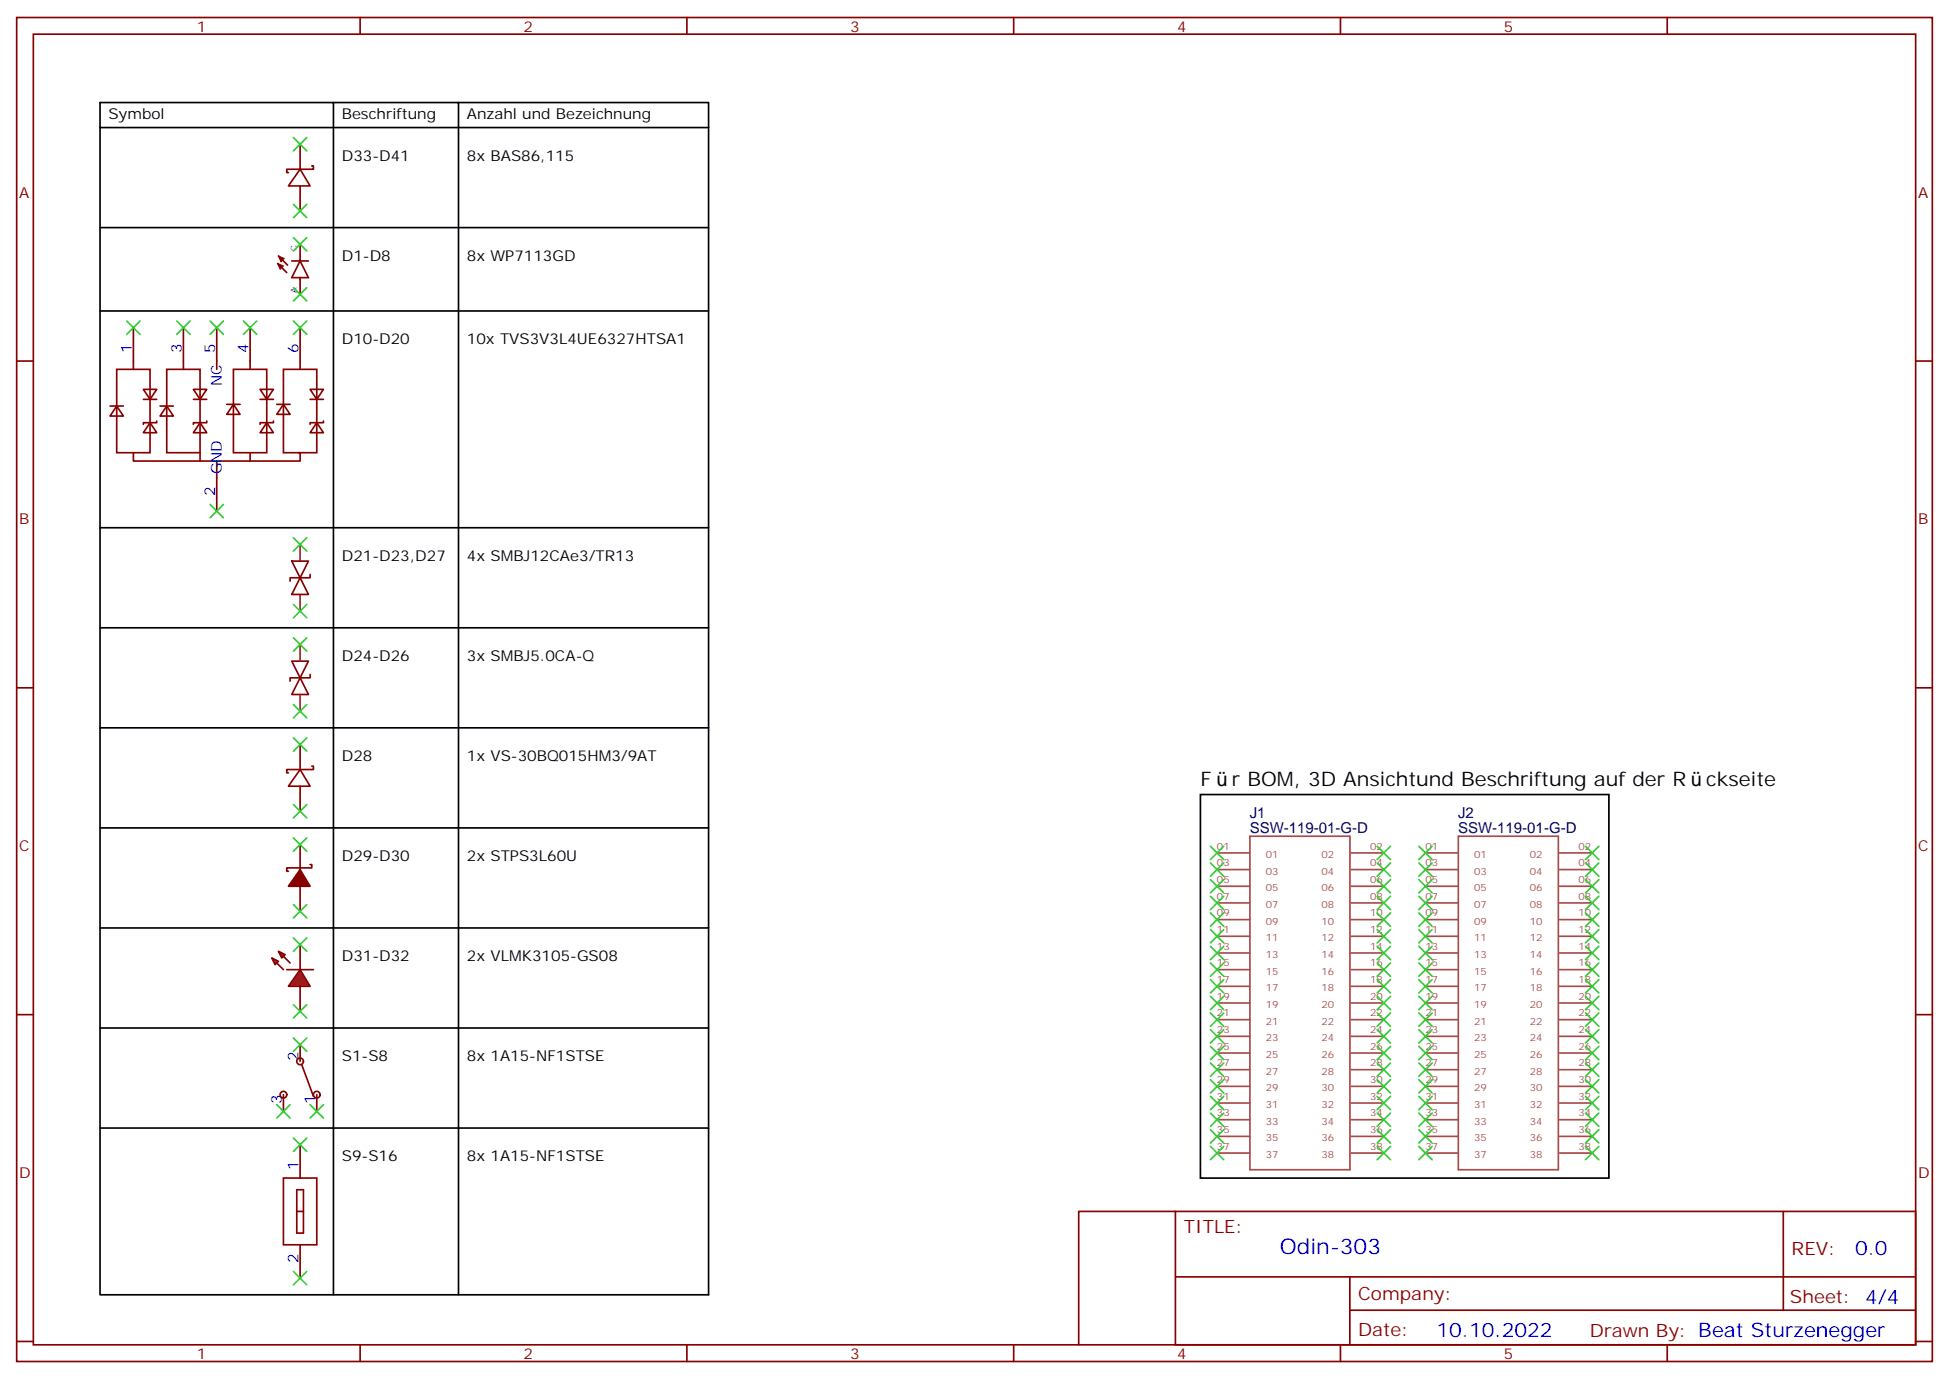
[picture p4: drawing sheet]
<svg xmlns="http://www.w3.org/2000/svg" width="412mm" height="292mm" viewBox="0 0 412 292" stroke-linecap="round" stroke-linejoin="round" font-family="sans-serif">
<g fill="none" stroke="#870000" stroke-width=".35">
<path d="M3.5 3.7h405.4v284.3h-405.4zM7.1 7.2h398.2v277.3h-398.2zM76.2 3.7v3.5M145.3 3.7v3.5M214.5 3.7v3.5M283.6 3.7v3.5M352.8 3.7v3.5M63.5 35.8l2.1 3.5h-4.6zM63.5 30.5v5.3M63.5 39.3v5.3M66 35.1h.3v.7h-5.6v.7h.3M58.7 55.7l2 2"/>
<path d="M58.9 54.2l2 1.9M61.7 55.2h3.6M63.5 51.7v3.5M63.5 58.7v3.6M63.5 55.2l1.8 3.5h-3.6zM3.5 76.4h3.6M24.7 78.1h7v17.7h-7zM28.2 69.3v8.8M35.3 78.1h7v17.7h-7zM38.8 69.3v8.8M45.9 69.3v8.8M49.4 78.1h7v17.7h-7z"/>
<path d="M52.9 69.3v8.8M60 78.1h7v17.7h-7zM63.5 69.3v8.8M405.3 76.4h3.6M23.3 85.9h2.8M24.7 85.9l1.4 2.1h-2.8zM28.2 95.8v1.7h35.3v-1.7h-.4M30.3 82.4h2.9l-1.5 2.1zM30.3 84.5h2.9M31.7 89.4l1.5 2.1h-2.9zM33.2 89.1v.3h-2.9v.4M33.9 85.9h2.8"/>
<path d="M35.3 85.9l1.4 2.1h-2.8zM40.9 82.4h2.8l-1.4 2.1zM40.9 84.5h2.8M42.3 89.4l1.4 2.1h-2.8zM42.3 95.8v1.7M43.7 89.1v.3h-2.8v.4M45.9 97.5v10.6M48 85.5h2.8M49.4 85.5l1.4 2.2h-2.8zM52.9 95.8v1.7M55 82.4h2.9l-1.5 2.1zM55 84.5h2.9"/>
<path d="M56.4 89.4l1.5 2.1h-2.9zM57.9 89.1v.3h-2.9v.4M58.6 85.5h2.8M60 85.5l1.4 2.2h-2.8zM65.6 82.4h2.8l-1.4 2.1zM65.6 84.5h2.8M67 89.4l1.4 2.1h-2.8zM68.4 89.1v.3h-2.8v.4M61.7 118.7h3.6l-1.8 3.5zM61.7 139.9h3.6l-1.8 3.5zM63.5 122.2l1.8 3.6h-3.6zM65.6 121.5v.7h-4.2v.7"/>
<path d="M3.5 145.5h3.6M63.5 143.4l1.8 3.5h-3.6zM63.5 157.5v5.3M65.6 142.7v.7h-4.2v.7M405.3 145.5h3.6M63.5 162.8l2.1 3.5h-4.6zM63.5 166.3v5.3M63.5 178.7v5.3M66 162.1h.3v.7h-5.6v.7h.3M63.5 187.5v5.3M65.6 182.9h.4v.7h-5.3v.7h.3M3.5 214.7h3.6"/>
<path d="M405.3 214.7h3.6M60 231.6v3.5M63.5 221v3.5M63.9 225.2l2.4 6.8M67 231.6v3.5M248.7 256.3h156.6v28.2h-156.6zM377.3 256.3v20.9M248.7 270.1h156.5M285.6 277.2h119.6M285.6 270.1v14.2M3.5 283.8h3.6M76.2 284.5v3.5"/>
<path d="M145.3 284.5v3.5M214.5 284.5v3.5M283.6 284.5v3.5M352.8 284.5v3.5M405.3 283.8h3.6"/>
<circle cx="60" cy="231.6" r=".71"/>
<circle cx="63.5" cy="224.5" r=".71"/>
<circle cx="67" cy="231.6" r=".71"/>
</g>
<path d="M254 168.1h86.4v81.1h-86.4z" fill="none" stroke="#000" stroke-width=".35"/>
<g fill="#870000" stroke="#870000" stroke-width=".21">
<path d="M58.7 55.7l1.3 .6-.7 .7z"/>
<path d="M58.9 54.2l1.2 .5-.7 .7z"/>
</g>
<path d="M63.5 115.2v3.5M63.5 125.8v3.5M63.5 136.3v3.6M63.5 146.9v3.6" fill="none" stroke="#8c2424" stroke-width=".35"/>
<path d="M63.5 184l2.1 3.5h-4.6z" fill="#870000" stroke="#870000" stroke-width=".35"/>
<g fill="#f00" stroke="#870000" stroke-width=".35">
<path d="M63.5 205.1l2.1 3.6h-4.6z"/>
<path d="M60.7 205.1h5.6z"/>
</g>
<g fill="#870000" stroke="#870000" stroke-width=".35">
<path d="M58.6 203.7l1.4 1.4z"/>
<path d="M60 202.3l1.4 1.4z"/>
</g>
<g fill="#f00" stroke="#870000" stroke-width=".35">
<path d="M57.5 202.7l1.4 .7-.7 .7z"/>
<path d="M58.9 201.3l1.4 .7-.7 .7z"/>
</g>
<path d="M63.5 199.8v5.3M63.5 208.7v5.3M60 249.2h7v14.1h-7zM62.8 251.7h1.4v9.2h-1.4zM62.8 256.3h1.4M63.5 242.2v7M248.7 256.3h-20.5v28.2M63.5 263.3v7.1" fill="none" stroke="#870000" stroke-width=".35"/>
<g fill="none" stroke="#000" stroke-width=".35">
<path d="M21.2 27v-5.3h49.4v252.2M21.2 27v246.9h128.7v-246.9M21.2 27h128.7M70.6 21.7h26.4v252.2M97 21.7h52.9v5.3M21.2 48.2h128.7M21.2 65.8h128.7M21.2 111.7h128.7M21.2 132.8h128.7M21.2 154h128.7M21.2 175.2h128.7M21.2 196.3h128.7"/>
<path d="M21.2 217.5h128.7M21.2 238.7h128.7"/>
</g>
<g fill="none" stroke="#3c3" stroke-width=".35">
<path d="M62.1 29.1l2.8 2.8M64.9 29.1l-2.8 2.8M62.1 43.2l2.8 2.8M62.1 50.3l2.8 2.8M64.9 43.2l-2.8 2.8M64.9 50.3l-2.8 2.8M26.8 67.9l2.8 2.8M29.6 67.9l-2.8 2.8M37.4 67.9l2.8 2.8M40.2 67.9l-2.8 2.8M44.4 67.9l2.9 2.8M47.3 67.9l-2.9 2.8"/>
<path d="M51.5 67.9l2.8 2.8M54.3 67.9l-2.8 2.8M62.1 60.9l2.8 2.8M62.1 67.9l2.8 2.8M64.9 60.9l-2.8 2.8M64.9 67.9l-2.8 2.8M44.4 106.7l2.9 2.8M47.3 106.7l-2.9 2.8M62.1 113.8l2.8 2.8M64.9 113.8l-2.8 2.8M62.1 127.9l2.8 2.8M62.1 134.9l2.8 2.9"/>
<path d="M64.9 127.9l-2.8 2.8M64.9 134.9l-2.8 2.9M62.1 149l2.8 2.9M62.1 156.1l2.8 2.8M64.9 149l-2.8 2.9M64.9 156.1l-2.8 2.8M62.1 170.2l2.8 2.8M62.1 177.3l2.8 2.8M64.9 170.2l-2.8 2.8M64.9 177.3l-2.8 2.8M256.1 179l2.8 2.9M258.9 179l-2.8 2.9"/>
<path d="M291.4 179l2.8 2.9M294.2 179l-2.8 2.9M300.2 179l2.8 2.9M303 179l-2.8 2.9M335.5 179l2.8 2.9M338.3 179l-2.8 2.9M62.1 191.4l2.8 2.8M62.1 198.4l2.8 2.9M64.9 191.4l-2.8 2.8M64.9 198.4l-2.8 2.9M256.1 182.6l2.8 2.8M256.1 186.1l2.8 2.8"/>
<path d="M256.1 189.6l2.8 2.8M256.1 193.1l2.8 2.9M256.1 196.7l2.8 2.8M258.9 182.6l-2.8 2.8M258.9 186.1l-2.8 2.8M258.9 189.6l-2.8 2.8M258.9 193.1l-2.8 2.9M258.9 196.7l-2.8 2.8M291.4 182.6l2.8 2.8M291.4 186.1l2.8 2.8M291.4 189.6l2.8 2.8M291.4 193.1l2.8 2.9"/>
<path d="M291.4 196.7l2.8 2.8M294.2 182.6l-2.8 2.8M294.2 189.6l-2.8 2.8M294.2 193.1l-2.8 2.9M294.2 196.7l-2.8 2.8M294.2 186.1l-2.8 2.8M300.2 182.6l2.8 2.8M300.2 186.1l2.8 2.8M300.2 189.6l2.8 2.8M300.2 193.1l2.8 2.9M300.2 196.7l2.8 2.8M303 182.6l-2.8 2.8"/>
<path d="M303 186.1l-2.8 2.8M303 189.6l-2.8 2.8M303 193.1l-2.8 2.9M303 196.7l-2.8 2.8M335.5 182.6l2.8 2.8M335.5 186.1l2.8 2.8M335.5 189.6l2.8 2.8M335.5 193.1l2.8 2.9M335.5 196.7l2.8 2.8M338.3 182.6l-2.8 2.8M338.3 186.1l-2.8 2.8M338.3 189.6l-2.8 2.8"/>
<path d="M338.3 193.1l-2.8 2.9M338.3 196.7l-2.8 2.8M62.1 212.5l2.8 2.9M62.1 219.6l2.8 2.8M64.9 212.5l-2.8 2.9M64.9 219.6l-2.8 2.8M256.1 200.2l2.8 2.8M256.1 203.7l2.8 2.9M256.1 207.3l2.8 2.8M256.1 210.8l2.8 2.8M256.1 214.3l2.8 2.8M256.1 217.8l2.8 2.9"/>
<path d="M258.9 200.2l-2.8 2.8M258.9 203.7l-2.8 2.9M258.9 207.3l-2.8 2.8M258.9 210.8l-2.8 2.8M258.9 214.3l-2.8 2.8M258.9 217.8l-2.8 2.9M291.4 200.2l2.8 2.8M291.4 203.7l2.8 2.9M291.4 207.3l2.8 2.8M291.4 210.8l2.8 2.8M291.4 214.3l2.8 2.8M291.4 217.8l2.8 2.9"/>
<path d="M294.2 200.2l-2.8 2.8M294.2 203.7l-2.8 2.9M294.2 207.3l-2.8 2.8M294.2 210.8l-2.8 2.8M294.2 214.3l-2.8 2.8M294.2 217.8l-2.8 2.9M300.2 200.2l2.8 2.8M300.2 203.7l2.8 2.9M300.2 207.3l2.8 2.8M300.2 210.8l2.8 2.8M300.2 214.3l2.8 2.8M300.2 217.8l2.8 2.9"/>
<path d="M303 200.2l-2.8 2.8M303 203.7l-2.8 2.9M303 207.3l-2.8 2.8M303 210.8l-2.8 2.8M303 214.3l-2.8 2.8M303 217.8l-2.8 2.9M335.5 200.2l2.8 2.8M335.5 203.7l2.8 2.9M335.5 207.3l2.8 2.8M335.5 210.8l2.8 2.8M335.5 214.3l2.8 2.8M335.5 217.8l2.8 2.9"/>
<path d="M338.3 200.2l-2.8 2.8M338.3 203.7l-2.8 2.9M338.3 207.3l-2.8 2.8M338.3 210.8l-2.8 2.8M338.3 214.3l-2.8 2.8M338.3 217.8l-2.8 2.9M58.6 233.7l2.8 2.8M61.4 233.7l-2.8 2.8M65.6 233.7l2.8 2.8M68.4 233.7l-2.8 2.8M256.1 221.4l2.8 2.8M256.1 224.9l2.8 2.8"/>
<path d="M256.1 228.4l2.8 2.8M256.1 232l2.8 2.8M256.1 235.5l2.8 2.8M256.1 239l2.8 2.8M258.9 221.4l-2.8 2.8M258.9 224.9l-2.8 2.8M258.9 228.4l-2.8 2.8M258.9 232l-2.8 2.8M258.9 235.5l-2.8 2.8M258.9 239l-2.8 2.8M291.4 221.4l2.8 2.8M291.4 224.9l2.8 2.8"/>
<path d="M291.4 228.4l2.8 2.8M291.4 232l2.8 2.8M291.4 235.5l2.8 2.8M291.4 239l2.8 2.8M294.2 221.4l-2.8 2.8M294.2 224.9l-2.8 2.8M294.2 228.4l-2.8 2.8M294.2 232l-2.8 2.8M294.2 235.5l-2.8 2.8M294.2 239l-2.8 2.8M300.2 221.4l2.8 2.8M300.2 224.9l2.8 2.8"/>
<path d="M300.2 228.4l2.8 2.8M300.2 232l2.8 2.8M300.2 235.5l2.8 2.8M300.2 239l2.8 2.8M303 221.4l-2.8 2.8M303 224.9l-2.8 2.8M303 228.4l-2.8 2.8M303 232l-2.8 2.8M303 235.5l-2.8 2.8M303 239l-2.8 2.8M335.5 221.4l2.8 2.8M335.5 224.9l2.8 2.8"/>
<path d="M335.5 228.4l2.8 2.8M335.5 232l2.8 2.8M335.5 235.5l2.8 2.8M335.5 239l2.8 2.8M338.3 221.4l-2.8 2.8M338.3 224.9l-2.8 2.8M338.3 228.4l-2.8 2.8M338.3 232l-2.8 2.8M338.3 235.5l-2.8 2.8M338.3 239l-2.8 2.8M62.1 240.8l2.8 2.8M64.9 240.8l-2.8 2.8"/>
<path d="M256.1 242.5l2.8 2.9M258.9 242.5l-2.8 2.9M291.4 242.5l2.8 2.9M294.2 242.5l-2.8 2.9M300.2 242.5l2.8 2.9M303 242.5l-2.8 2.9M335.5 242.5l2.8 2.9M338.3 242.5l-2.8 2.9M62.1 269l2.8 2.8M64.9 269l-2.8 2.8"/>
</g>
<g fill="none" stroke="#a64a4a" stroke-width=".35">
<path d="M264.5 176.9h21.1v70.6h-21.1zM308.6 176.9h21.1v70.6h-21.1zM257.5 180.4h7M257.5 184h7M257.5 187.5h7M257.5 191h7M257.5 194.6h7M257.5 198.1h7M285.9 180.4h6.9M285.9 184h6.9M285.9 187.5h6.9M285.9 191h6.9"/>
<path d="M285.9 194.6h6.9M285.9 198.1h6.9M301.6 180.4h7M301.6 184h7M301.6 187.5h7M301.6 191h7M301.6 194.6h7M301.6 198.1h7M330 180.4h6.9M330 184h6.9M330 187.5h6.9M330 191h6.9"/>
<path d="M330 194.6h6.9M330 198.1h6.9M257.5 201.6h7M257.5 205.1h7M257.5 208.7h7M257.5 212.2h7M257.5 215.7h7M257.5 219.3h7M285.9 201.6h6.9M285.9 205.1h6.9M285.9 208.7h6.9M285.9 212.2h6.9"/>
<path d="M285.9 215.7h6.9M285.9 219.3h6.9M301.6 201.6h7M301.6 205.1h7M301.6 208.7h7M301.6 212.2h7M301.6 215.7h7M301.6 219.3h7M330 201.6h6.9M330 205.1h6.9M330 208.7h6.9M330 212.2h6.9"/>
<path d="M330 215.7h6.9M330 219.3h6.9M257.5 222.8h7M257.5 226.3h7M257.5 229.8h7M257.5 233.4h7M257.5 236.9h7M285.9 222.8h6.9M285.9 226.3h6.9M285.9 229.8h6.9M285.9 233.4h6.9M285.9 236.9h6.9"/>
<path d="M301.6 222.8h7M301.6 226.3h7M301.6 229.8h7M301.6 233.4h7M301.6 236.9h7M330 222.8h6.9M330 226.3h6.9M330 229.8h6.9M330 233.4h6.9M330 236.9h6.9M257.5 240.4h7M257.5 243.9h7"/>
<path d="M285.9 240.4h6.9M285.9 243.9h6.9M301.6 240.4h7M301.6 243.9h7M330 240.4h6.9M330 243.9h6.9"/>
</g>
<text font-size="4.6" fill="#00f" x="270.8" y="265.3">Odin-303</text>
<g font-size="4.2">
<text x="254" y="166.3">F</text>
<text x="260.7" y="166.3">r BOM, 3D Ansichtund Beschriftung auf der R</text>
<text x="361" y="166.3">ckseite</text>
</g>
<g font-size="4.2" fill="#00f">
<text x="392.5" y="265.6">0.0</text>
<text x="304" y="282.9">10.10.2022</text>
</g>
<g font-size="3.9" fill="#800">
<text x="250.5" y="260.9">TITLE:</text>
<text x="379.1" y="265.6">REV:</text>
<text x="287.4" y="275.1">Company:</text>
<text x="378.7" y="275.7">Sheet: 4/4</text>
<text x="287.4" y="282.8">Date:</text>
<text x="336.4" y="282.8">Drawn By: Beat Sturzenegger</text>
</g>
<g font-size="3.2" fill="#800">
<text x="41.6" y="6.7">1</text>
<text x="110.8" y="6.7">2</text>
<text x="179.9" y="6.7">3</text>
<text x="249.1" y="6.7">4</text>
<text x="318.2" y="6.7">5</text>
<text x="4.1" y="41.8">A</text>
<text x="405.9" y="41.8">A</text>
<text x="4.1" y="110.9">B</text>
<text x="405.9" y="110.9">B</text>
<text x="4.1" y="180.1">C</text>
<text x="405.9" y="180.1">C</text>
<text x="4.1" y="249.2">D</text>
<text x="405.9" y="249.2">D</text>
<text x="41.6" y="287.5">1</text>
<text x="110.8" y="287.5">2</text>
<text x="179.9" y="287.5">3</text>
<text x="249.1" y="287.5">4</text>
<text x="318.2" y="287.5">5</text>
</g>
<g font-size="3.2">
<text x="22.9" y="25.2">Symbol</text>
<text x="72.3" y="25.2">Beschriftung</text>
<text x="98.8" y="25.2">Anzahl und Bezeichnung</text>
<text x="72.3" y="34">D33-D41</text>
<text x="98.8" y="34">8x BAS86,115</text>
<text x="72.3" y="55.2">D1-D8</text>
<text x="98.8" y="55.2">8x WP7113GD</text>
<text x="72.3" y="72.8">D10-D20</text>
<text x="98.8" y="72.8">10x TVS3V3L4UE6327HTSA1</text>
<text x="72.3" y="118.7">D21-D23,D27</text>
<text x="98.8" y="118.7">4x SMBJ12CAe3/TR13</text>
<text x="72.3" y="139.9">D24-D26</text>
<text x="98.8" y="139.9">3x SMBJ5.0CA-Q</text>
<text x="72.3" y="161">D28</text>
<text x="98.8" y="161">1x VS-30BQ015HM3/9AT</text>
<text x="72.3" y="182.2">D29-D30</text>
<text x="98.8" y="182.2">2x STPS3L60U</text>
<text x="72.3" y="203.4">D31-D32</text>
<text x="98.8" y="203.4">2x VLMK3105-GS08</text>
<text x="72.3" y="224.5">S1-S8</text>
<text x="98.8" y="224.5">8x 1A15-NF1STSE</text>
<text x="72.3" y="245.7">S9-S16</text>
<text x="98.8" y="245.7">8x 1A15-NF1STSE</text>
</g>
<g font-size="3.2" fill="#00f">
<text x="27.9" y="74.6" transform="rotate(-90 27.9 74.6)">1</text>
<text x="38.5" y="74.6" transform="rotate(-90 38.5 74.6)">3</text>
<text x="45.5" y="74.6" transform="rotate(-90 45.5 74.6)">5</text>
<text x="52.6" y="74.6" transform="rotate(-90 52.6 74.6)">4</text>
<text x="63.1" y="74.6" transform="rotate(-90 63.1 74.6)">6</text>
<text x="46.9" y="81.7" transform="rotate(-90 46.9 81.7)">NC</text>
<text x="46.9" y="100.4" transform="rotate(-90 46.9 100.4)">GND</text>
<text x="45.5" y="104.8" transform="rotate(-90 45.5 104.8)">2</text>
<text x="63.1" y="224.5" transform="rotate(-90 63.1 224.5)">2</text>
<text x="59.6" y="233.6" transform="rotate(-90 59.6 233.6)">3</text>
<text x="66.7" y="233.6" transform="rotate(-90 66.7 233.6)">1</text>
<text x="63.1" y="247.5" transform="rotate(-90 63.1 247.5)">1</text>
<text x="63.1" y="267.1" transform="rotate(-90 63.1 267.1)">2</text>
</g>
<g font-size="3.2" fill="#000080">
<text x="264.4" y="173.1">J1</text>
<text x="308.5" y="173.1">J2</text>
<text x="264.4" y="176.3">SSW-119-01-G-D</text>
<text x="308.5" y="176.3">SSW-119-01-G-D</text>
</g>
<g font-size="2.1" fill="#a54b4b">
<text x="257.5" y="179.8">01</text>
<text x="289.9" y="179.8">02</text>
<text x="301.6" y="179.8">01</text>
<text x="334" y="179.8">02</text>
<text x="257.5" y="183.3">03</text>
<text x="267.8" y="181.5">01</text>
<text x="267.8" y="185">03</text>
<text x="279.6" y="181.5">02</text>
<text x="279.6" y="185">04</text>
<text x="289.9" y="183.3">04</text>
<text x="301.6" y="183.3">03</text>
<text x="311.9" y="181.5">01</text>
<text x="311.9" y="185">03</text>
<text x="323.7" y="181.5">02</text>
<text x="323.7" y="185">04</text>
<text x="334" y="183.3">04</text>
<text x="257.5" y="186.8">05</text>
<text x="257.5" y="190.3">07</text>
<text x="267.8" y="188.5">05</text>
<text x="279.6" y="188.5">06</text>
<text x="289.9" y="186.8">06</text>
<text x="289.9" y="190.3">08</text>
<text x="301.6" y="186.8">05</text>
<text x="301.6" y="190.3">07</text>
<text x="311.9" y="188.5">05</text>
<text x="323.7" y="188.5">06</text>
<text x="334" y="186.8">06</text>
<text x="334" y="190.3">08</text>
<text x="257.5" y="193.9">09</text>
<text x="257.5" y="197.4">11</text>
<text x="267.8" y="192.1">07</text>
<text x="267.8" y="195.6">09</text>
<text x="279.6" y="192.1">08</text>
<text x="279.6" y="195.6">10</text>
<text x="289.9" y="193.9">10</text>
<text x="289.9" y="197.4">12</text>
<text x="301.6" y="193.9">09</text>
<text x="301.6" y="197.4">11</text>
<text x="311.9" y="192.1">07</text>
<text x="311.9" y="195.6">09</text>
<text x="323.7" y="192.1">08</text>
<text x="323.7" y="195.6">10</text>
<text x="334" y="193.9">10</text>
<text x="334" y="197.4">12</text>
<text x="257.5" y="200.9">13</text>
<text x="267.8" y="199.1">11</text>
<text x="267.8" y="202.7">13</text>
<text x="279.6" y="199.1">12</text>
<text x="279.6" y="202.7">14</text>
<text x="289.9" y="200.9">14</text>
<text x="301.6" y="200.9">13</text>
<text x="311.9" y="199.1">11</text>
<text x="311.9" y="202.7">13</text>
<text x="323.7" y="199.1">12</text>
<text x="323.7" y="202.7">14</text>
<text x="334" y="200.9">14</text>
<text x="257.5" y="204.4">15</text>
<text x="257.5" y="208">17</text>
<text x="267.8" y="206.2">15</text>
<text x="267.8" y="209.7">17</text>
<text x="279.6" y="206.2">16</text>
<text x="279.6" y="209.7">18</text>
<text x="289.9" y="204.4">16</text>
<text x="289.9" y="208">18</text>
<text x="301.6" y="204.4">15</text>
<text x="301.6" y="208">17</text>
<text x="311.9" y="206.2">15</text>
<text x="311.9" y="209.7">17</text>
<text x="323.7" y="206.2">16</text>
<text x="323.7" y="209.7">18</text>
<text x="334" y="204.4">16</text>
<text x="334" y="208">18</text>
<text x="257.5" y="211.5">19</text>
<text x="257.5" y="215">21</text>
<text x="267.8" y="213.2">19</text>
<text x="279.6" y="213.2">20</text>
<text x="289.9" y="211.5">20</text>
<text x="289.9" y="215">22</text>
<text x="301.6" y="211.5">19</text>
<text x="301.6" y="215">21</text>
<text x="311.9" y="213.2">19</text>
<text x="323.7" y="213.2">20</text>
<text x="334" y="211.5">20</text>
<text x="334" y="215">22</text>
<text x="257.5" y="218.6">23</text>
<text x="267.8" y="216.8">21</text>
<text x="267.8" y="220.3">23</text>
<text x="279.6" y="216.8">22</text>
<text x="279.6" y="220.3">24</text>
<text x="289.9" y="218.6">24</text>
<text x="301.6" y="218.6">23</text>
<text x="311.9" y="216.8">21</text>
<text x="311.9" y="220.3">23</text>
<text x="323.7" y="216.8">22</text>
<text x="323.7" y="220.3">24</text>
<text x="334" y="218.6">24</text>
<text x="257.5" y="222.1">25</text>
<text x="257.5" y="225.6">27</text>
<text x="267.8" y="223.8">25</text>
<text x="267.8" y="227.3">27</text>
<text x="279.6" y="223.8">26</text>
<text x="279.6" y="227.3">28</text>
<text x="289.9" y="222.1">26</text>
<text x="289.9" y="225.6">28</text>
<text x="301.6" y="222.1">25</text>
<text x="301.6" y="225.6">27</text>
<text x="311.9" y="223.8">25</text>
<text x="311.9" y="227.3">27</text>
<text x="323.7" y="223.8">26</text>
<text x="323.7" y="227.3">28</text>
<text x="334" y="222.1">26</text>
<text x="334" y="225.6">28</text>
<text x="257.5" y="229.1">29</text>
<text x="257.5" y="232.7">31</text>
<text x="267.8" y="230.9">29</text>
<text x="279.6" y="230.9">30</text>
<text x="289.9" y="229.1">30</text>
<text x="289.9" y="232.7">32</text>
<text x="301.6" y="229.1">29</text>
<text x="301.6" y="232.7">31</text>
<text x="311.9" y="230.9">29</text>
<text x="323.7" y="230.9">30</text>
<text x="334" y="229.1">30</text>
<text x="334" y="232.7">32</text>
<text x="257.5" y="236.2">33</text>
<text x="257.5" y="239.7">35</text>
<text x="267.8" y="234.4">31</text>
<text x="267.8" y="237.9">33</text>
<text x="279.6" y="234.4">32</text>
<text x="279.6" y="237.9">34</text>
<text x="289.9" y="236.2">34</text>
<text x="289.9" y="239.7">36</text>
<text x="301.6" y="236.2">33</text>
<text x="301.6" y="239.7">35</text>
<text x="311.9" y="234.4">31</text>
<text x="311.9" y="237.9">33</text>
<text x="323.7" y="234.4">32</text>
<text x="323.7" y="237.9">34</text>
<text x="334" y="236.2">34</text>
<text x="334" y="239.7">36</text>
<text x="257.5" y="243.3">37</text>
<text x="267.8" y="241.5">35</text>
<text x="267.8" y="245">37</text>
<text x="279.6" y="241.5">36</text>
<text x="279.6" y="245">38</text>
<text x="289.9" y="243.3">38</text>
<text x="301.6" y="243.3">37</text>
<text x="311.9" y="241.5">35</text>
<text x="311.9" y="245">37</text>
<text x="323.7" y="241.5">36</text>
<text x="323.7" y="245">38</text>
<text x="334" y="243.3">38</text>
</g>
<g font-size="1.8" fill="#00f">
<text x="62.8" y="53" transform="rotate(-90 62.8 53)">C</text>
<text x="62.8" y="62" transform="rotate(-90 62.8 62)">A</text>
</g>
</svg>
